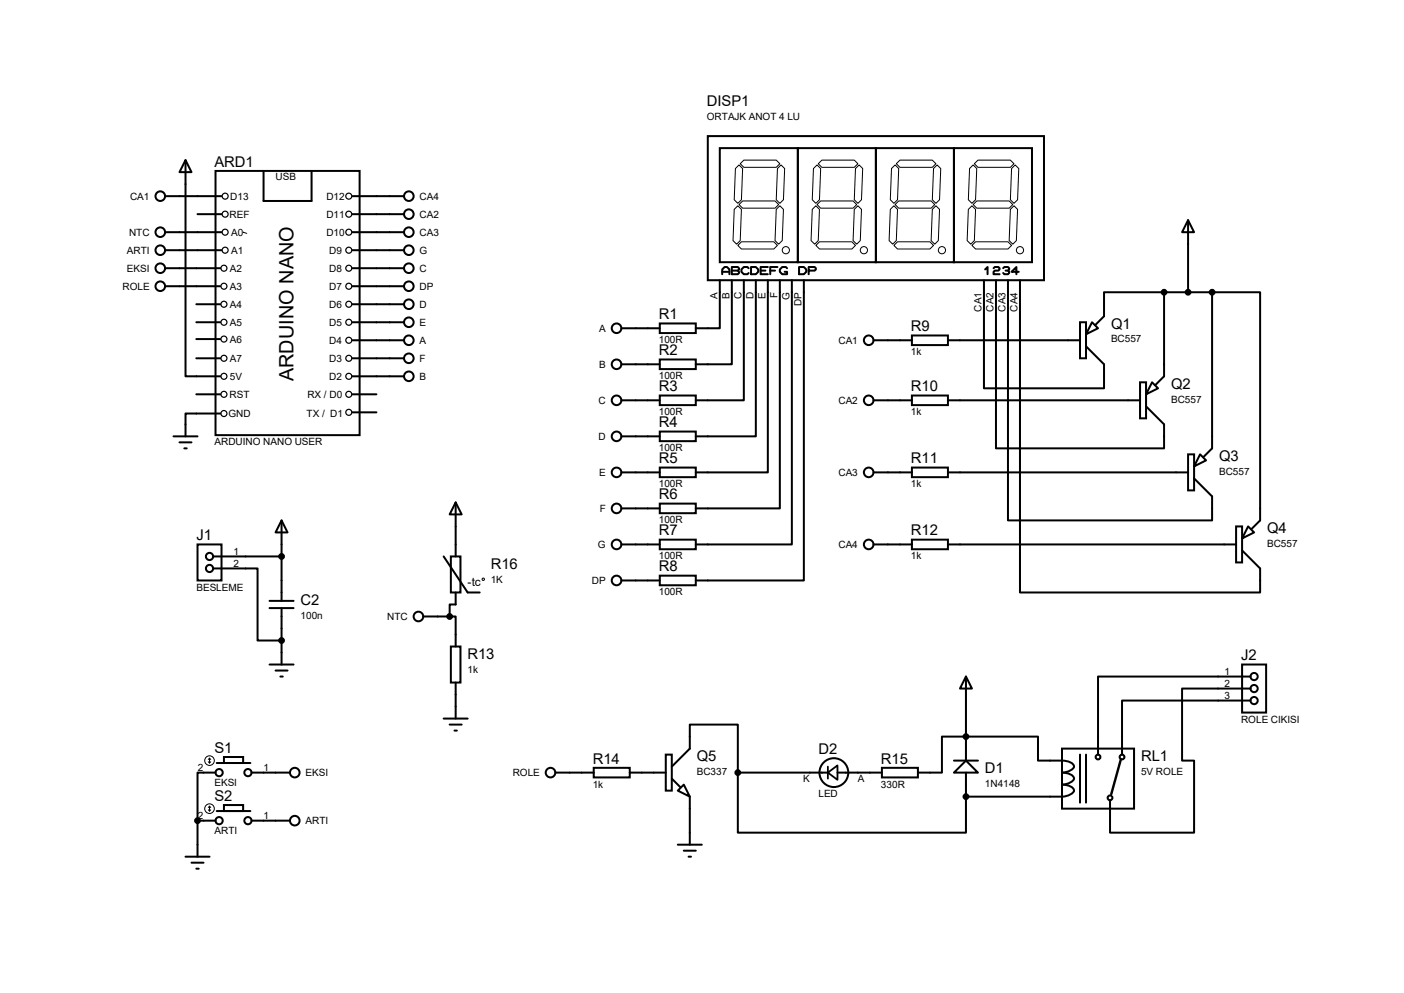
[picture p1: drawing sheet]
<svg xmlns="http://www.w3.org/2000/svg" width="297mm" height="210mm" viewBox="0 0 297 210" stroke-linecap="round" stroke-linejoin="round" font-family="sans-serif">
<g fill="none" stroke="#000" stroke-width=".42">
<path d="M39.2 33.9l1.3 2.5h-2.5zM39.2 33.9v45.7h7.4M45.6 36.2h30.5v55.8h-30.5zM55.8 36.2v6.3h10.1v-6.3M149.7 28.8h71.2v30.5h-71.2zM152.3 31.3h16.5v24.2h-16.5zM168.8 31.3h16.5v24.2h-16.5zM185.3 31.3h16.5v24.2h-16.5zM201.8 31.3h16.5v24.2h-16.5zM34.9 56.7h11.7M34.9 52.9h12M34.9 49.1h12"/>
<path d="M34.9 41.5h12M41.8 45.3h5.1M74.5 56.7h11M74.5 52.9h11M74.5 49.1h11M74.5 41.5h11M74.5 45.3h11M152.3 59.3v10.1h-5.1M152.8 58v-1l.5-.5h.5l.5 .5v1M152.8 57.5h1.5M154.8 59.3v17.7h-7.6M154.8 56.5h1.3l.2 .2v.3l-.2 .2 .2 .3v.2l-.2 .3h-1.3z"/>
<path d="M154.8 57.2h1.3M157.4 59.3v25.4h-10.2M158.4 56.7l-.3-.2h-.7l-.6 .5v.5l.6 .5h.7l.3-.3M158.9 56.5h1l.5 .5v.5l-.5 .5h-1zM159.9 59.3v33h-12.7M160.9 57.2h1M162.4 59.3v40.6h-15.2M162.4 56.5h-1.5v1.5h1.5M162.9 57.2h1.1M164.5 56.5h-1.6v1.5M165 59.3v48.2h-17.8M166.5 56.7l-.3-.2h-.7l-.5 .5v.5l.5 .5h1v-.5h-.5"/>
<path d="M167.5 59.3v55.8h-20.3M169 56.5h1.1l.5 .5v.5l-.5 .5h-1.1zM170.1 59.3v63.5h-22.9M171.1 57.2h1.2l.3-.2v-.3l-.3-.2h-1.2v1.5M208.2 59.3v22.8h25.4v-5.1l-3.9-3.8M208.4 57l.5-.5v1.5M210.2 56.7l.2-.2h.8l.3 .2v.3l-.3 .2h-.8l-.2 .3v.5h1.3M210.7 59.3v35.5h35.6v-5.1l-3.9-3.8M212.2 56.7l.3-.2h.7l.3 .2v.3l-.3 .2 .3 .3v.2l-.3 .3h-.7l-.3-.3M212.7 57.2h.5M213.2 59.3v50.8h43.2v-5.1l-3.8-3.8M215.5 57.5h-1.5l1-1v1.5"/>
<path d="M215.8 59.3v66h50.8v-5.1l-3.8-3.8M251.3 46.6l1.3 2.5h-2.5zM251.3 46.6v15.2M34.9 60.5h11.7M41.5 75.8h5.1M41.5 68.2h5.1M41.5 64.3h5.1M41.5 71.7h5.1M74.5 72h11M74.5 79.6h11M74.5 75.8h11M74.5 68.2h11"/>
<path d="M74.5 64.3h11M74.5 60.5h11M131.4 69.4h8.2M131.4 77h8.2M139.6 68.4h7.6v2h-7.6zM139.6 76h7.6v2.1h-7.6zM184.8 72h8.1M192.9 71h7.6v2h-7.6zM200.5 72h28M228.5 68.2h1.2v7.6h-1.2zM231 68.2l1.3 1.2-2.6 1.3zM246.3 61.8h-12.7v5.1l-1.8 1.8"/>
<path d="M246.3 61.8v17.8l-1.8 1.8M246.3 61.8h10.1M256.4 61.8h10.2v48.3l-1.8 1.7M256.4 61.8v33l-1.8 1.8M36.7 92.3h5.1M38 93.6h2.5M39 94.8h.5M41.5 83.4h5.1M46.6 87.5h-7.4v4.8M74.5 83.4h5.1M74.5 87.2h5.1M131.4 84.7h8.2"/>
<path d="M131.4 99.9h8.2M131.4 92.3h8.2M139.6 83.7h7.6v2h-7.6zM139.6 91.3h7.6v2h-7.6zM139.6 98.9h7.6v2h-7.6zM184.8 84.7h8.1M184.8 99.9h8.1M192.9 83.7h7.6v2h-7.6zM192.9 98.9h7.6v2h-7.6zM200.5 84.7h40.7M200.5 99.9h50.8M241.2 80.9h1.2v7.6h-1.2z"/>
<path d="M243.7 80.9l1.3 1.2-2.6 1.3zM251.3 96.1h1.3v7.6h-1.3zM253.9 96.1l1.2 1.3-2.5 1.2zM41.8 115.1h5.1v7.7h-5.1zM45.1 117.7h14.5M59.6 110.1l1.2 2.5h-2.5zM59.6 110.1v17M93.9 117.7l5 7.6h2.6M95.4 117.7h2v7.6h-2zM96.4 106.3l1.3 2.5h-2.6zM96.4 106.3v11.4M131.4 115.1h8.2"/>
<path d="M131.4 107.5h8.2M139.6 106.5h7.6v2h-7.6zM139.6 114.1h7.6v2.1h-7.6zM184.8 115.1h8.1M192.9 114.1h7.6v2.1h-7.6zM200.5 115.1h61M261.5 111.3h1.3v7.7h-1.3zM264 111.3l1.3 1.3-2.5 1.3zM45.1 120.2h9.4v15.3h5.1M57 128.6h5.1M57 127.1h5.1M59.6 128.6v11.9"/>
<path d="M89.5 130.4h5.6M95.1 130.4h1.3v6.3M95.4 136.7h2v7.7h-2zM96.4 125.3v2.5h-1.3v2.6M131.4 122.8h8.2M139.6 121.8h7.6v2h-7.6zM57 140.5h5.1M58.3 141.8h2.5M59.3 143.1h.5M93.9 152h5M95.1 153.2h2.6M96.1 154.5h.5"/>
<path d="M96.4 144.4v7.6M140.8 159.6h1.3v7.6h-1.3zM204.3 143.1l1.3 2.5h-2.5zM204.3 143.1v17.8M224.7 158.3h15.2v12.7h-15.2zM228.5 159.6v10.2M229.7 159.6v10.2M262.8 140.5h5v10.2h-5zM264.5 143.1h-32.2v16.5M264.5 145.6h-14.4v15.3h2.5v15.2h-17.8v-6.9M264.5 148.2h-27.1v11.4M41.8 173.6v7.6"/>
<path d="M41.8 173.6h3.8M45.6 163.4h-3.8v10.2M45.8 171.5h7.2M45.8 161.4h7.2M47.4 170.3h4v1.2h-4zM47.4 160.1h4v1.3h-4zM53.2 163.4h8.1M53.2 173.6h8.1M117.5 163.4h8.1M125.6 162.4h7.6v2h-7.6zM133.2 163.4h7.6M142.1 162.1l3.8-3.8v-5.1h10.2v10.2"/>
<path d="M142.1 164.7l1.8 1.8M143.4 167.2l1.3-1.3 1.2 2.6zM143.4 178.6h5.1M144.7 179.9h2.5M145.9 168.5v10.1M156.1 163.4v12.7h48.2v-7.6M156.1 163.4h19M177.2 163.4h9.4M186.6 162.4h7.6v2h-7.6zM194.2 163.4h5.1v-7.6h20.3v5.1h2.5a8.5 8.5 0 0 1 4.3 .3 .88 .88 0 0 1 .8 .9 .88 .88 0 0 1-.8 .9l-1.7 .4a2.31 2.31 0 0 1 2.5 1.3 2.69 2.69 0 0 1-2.5 1.2 2.31 2.31 0 0 1 2.5 1.3 2.69 2.69 0 0 1-2.5 1.3h-20.4M201.8 163.4l2.5-2.5 2.6 2.5zM201.8 160.9h5.1"/>
<path d="M204.3 163.4v5.1M39.2 181.2h5.1M40.5 182.5h2.6M41.5 183.7h.5M145.7 181.2h.5"/>
<circle cx="33.9" cy="52.9" r="1.02"/>
<circle cx="33.9" cy="41.5" r="1.02"/>
<circle cx="33.9" cy="56.7" r="1.02"/>
<circle cx="33.9" cy="49.1" r="1.02"/>
<circle cx="86.5" cy="52.9" r="1.02"/>
<circle cx="86.5" cy="56.7" r="1.02"/>
<circle cx="86.5" cy="45.3" r="1.02"/>
<circle cx="86.5" cy="49.1" r="1.02"/>
<circle cx="86.5" cy="41.5" r="1.02"/>
<circle cx="33.9" cy="60.5" r="1.02"/>
<circle cx="86.5" cy="75.8" r="1.02"/>
<circle cx="86.5" cy="64.3" r="1.02"/>
<circle cx="86.5" cy="72" r="1.02"/>
<circle cx="86.5" cy="79.6" r="1.02"/>
<circle cx="86.5" cy="68.2" r="1.02"/>
<circle cx="86.5" cy="60.5" r="1.02"/>
<circle cx="130.4" cy="69.4" r="1.02"/>
<circle cx="130.4" cy="77" r="1.02"/>
<circle cx="183.8" cy="72" r="1.02"/>
<circle cx="130.4" cy="84.7" r="1.02"/>
<circle cx="130.4" cy="99.9" r="1.02"/>
<circle cx="130.4" cy="92.3" r="1.02"/>
<circle cx="183.8" cy="99.9" r="1.02"/>
<circle cx="183.8" cy="84.7" r="1.02"/>
<circle cx="44.3" cy="117.7" r=".76"/>
<circle cx="130.4" cy="107.5" r="1.02"/>
<circle cx="130.4" cy="115.1" r="1.02"/>
<circle cx="183.8" cy="115.1" r="1.02"/>
<circle cx="44.3" cy="120.2" r=".76"/>
<circle cx="88.5" cy="130.4" r="1.02"/>
<circle cx="130.4" cy="122.8" r="1.02"/>
<circle cx="265.3" cy="143.1" r=".76"/>
<circle cx="265.3" cy="148.2" r=".76"/>
<circle cx="265.3" cy="145.6" r=".76"/>
<circle cx="46.4" cy="173.6" r=".76"/>
<circle cx="46.4" cy="163.4" r=".76"/>
<circle cx="52.5" cy="163.4" r=".76"/>
<circle cx="52.5" cy="173.6" r=".76"/>
<circle cx="62.4" cy="173.6" r="1.02"/>
<circle cx="62.4" cy="163.4" r="1.02"/>
<circle cx="116.5" cy="163.4" r="1.02"/>
<circle cx="176.4" cy="163.4" r="3"/>
<circle cx="232.3" cy="160.1" r=".51"/>
<circle cx="234.8" cy="168.7" r=".51"/>
<circle cx="237.4" cy="160.1" r=".51"/>
</g>
<g fill="none" stroke="#000" stroke-width=".21">
<path d="M155.6 35.6l.7-.7 .8 .7-.3 6.6-.7 .8-.8-.8zM157.4 33.9h6.8l.8 .7-.8 .8h-6.8l-.8-.8zM164.5 35.6l.7-.7 .8 .7-.3 6.6-.7 .8-.8-.8zM172.1 35.6l.7-.7 .8 .7-.2 6.6-.8 .8-.8-.8zM173.1 34.6l.8-.7h6.8l.8 .7-.8 .8h-6.8zM181 35.6l.7-.7 .8 .7-.3 6.6-.7 .8-.8-.8zM188.6 35.6l.8-.7 .7 .7-.2 6.6-.8 .8-.8-.8zM190.4 33.9h6.8l.8 .7-.8 .8h-6.8l-.8-.8zM198.2 34.9l.8 .7-.2 6.6-.8 .8-.8-.8 .3-6.6zM205.1 35.6l.8-.7 .7 .7-.2 6.6-.8 .8-.7-.8zM206.1 34.6l.8-.7h6.8l.8 .7-.8 .8h-6.8zM214 35.6l.8-.7 .7 .7-.2 6.6-.8 .8-.8-.8z"/>
<path d="M51.5 49.1l.7 .3M156.1 51.9l.7-.8h6.9l.8 .8-.8 .8h-6.9zM156.1 43.5l.7 .8-.2 6.6-.8 .7-.7-.7 .2-6.6zM156.3 43.3l.8-.8h6.9l.7 .8-.7 .7h-6.9zM164.2 44.3l.8-.8 .7 .8-.2 6.6-.8 .7-.7-.7zM171.8 44.3l.8-.8 .8 .8-.3 6.6-.8 .7-.7-.7zM172.6 51.9l.8-.8h6.8l.8 .8-.8 .8h-6.8zM173.6 42.5h6.9l.7 .8-.7 .7h-6.9l-.8-.7zM180.7 44.3l.8-.8 .7 .8-.2 6.6-.8 .7-.7-.7zM189.1 51.9l.8-.8h6.8l.8 .8-.8 .8h-6.8zM189.1 43.5l.8 .8-.3 6.6-.8 .7-.7-.7 .2-6.6zM189.4 43.3l.7-.8h6.9l.7 .8-.7 .7h-6.9z"/>
<path d="M197.2 44.3l.8-.8 .8 .8-.3 6.6-.8 .7-.7-.7zM205.6 51.9l.8-.8h6.8l.8 .8-.8 .8h-6.8zM205.6 43.5l.8 .8-.3 6.6-.7 .7-.8-.7 .3-6.6zM205.9 43.3l.7-.8h6.9l.7 .8-.7 .7h-6.9zM214.5 43.5l.8 .8-.3 6.6-.8 .7-.7-.7 .2-6.6zM44.1 171.3l.2 .2M44.1 161.1l.2 .3M44.3 160.4v1M44.3 170.5v1M44.3 170.5l.3 .3M44.3 170.5l-.2 .3M44.3 160.4l.3 .2"/>
<path d="M44.3 160.4l-.2 .2M44.6 171.3l-.3 .2M44.6 161.1l-.3 .3"/>
<circle cx="166.2" cy="52.9" r=".76"/>
<circle cx="182.8" cy="52.9" r=".76"/>
<circle cx="199.3" cy="52.9" r=".76"/>
<circle cx="215.8" cy="52.9" r=".76"/>
<circle cx="102.2" cy="122.5" r=".25"/>
<circle cx="44.3" cy="160.9" r="1.02"/>
<circle cx="44.3" cy="171" r="1.02"/>
</g>
<g fill="#000" stroke="#000" stroke-width=".42">
<circle cx="246.3" cy="61.8" r=".51"/>
<circle cx="251.3" cy="61.8" r=".51"/>
<circle cx="256.4" cy="61.8" r=".51"/>
<circle cx="59.6" cy="117.7" r=".51"/>
<circle cx="59.6" cy="135.5" r=".51"/>
<circle cx="95.1" cy="130.4" r=".51"/>
<circle cx="204.3" cy="155.8" r=".51"/>
<circle cx="41.8" cy="173.6" r=".51"/>
<circle cx="156.1" cy="163.4" r=".51"/>
<circle cx="204.3" cy="168.5" r=".51"/>
</g>
<path d="M237.1 160.6l-2 7.4" fill="none" stroke="#000" stroke-width=".51"/>
<path d="M175.1 163.4l2.1-1.5v3zM175.1 162.1v2.6" fill="none" stroke="#000" stroke-width=".38"/>
<g fill="none" stroke="#000" stroke-width=".25">
<circle cx="47.4" cy="56.7" r=".64"/>
<circle cx="47.6" cy="45.3" r=".64"/>
<circle cx="47.6" cy="49.1" r=".64"/>
<circle cx="47.6" cy="41.5" r=".64"/>
<circle cx="47.6" cy="52.9" r=".64"/>
<circle cx="73.8" cy="45.3" r=".64"/>
<circle cx="73.8" cy="41.5" r=".64"/>
<circle cx="73.8" cy="49.1" r=".64"/>
<circle cx="73.8" cy="52.9" r=".64"/>
<circle cx="73.8" cy="56.7" r=".64"/>
<circle cx="47.4" cy="60.5" r=".64"/>
<circle cx="47.4" cy="64.3" r=".64"/>
<circle cx="47.4" cy="75.8" r=".64"/>
<circle cx="47.4" cy="68.2" r=".64"/>
<circle cx="47.4" cy="79.6" r=".64"/>
<circle cx="47.4" cy="71.7" r=".64"/>
<circle cx="73.8" cy="64.3" r=".64"/>
<circle cx="73.8" cy="75.8" r=".64"/>
<circle cx="73.8" cy="60.5" r=".64"/>
<circle cx="73.8" cy="79.6" r=".64"/>
<circle cx="73.8" cy="68.2" r=".64"/>
<circle cx="73.8" cy="72" r=".64"/>
<circle cx="47.4" cy="83.4" r=".64"/>
<circle cx="47.4" cy="87.5" r=".64"/>
<circle cx="73.8" cy="83.4" r=".64"/>
<circle cx="73.8" cy="87.2" r=".64"/>
</g>
<text font-size="4.2" x="62.1" y="80.6" transform="rotate(-90 62.1 80.6)">ARDUINO NANO</text>
<g font-size="3.1">
<text x="149.5" y="22.5">DISP1</text>
<text x="45.4" y="35.3">ARD1</text>
<text x="139.4" y="67.5">R1</text>
<text x="192.7" y="70.1">R9</text>
<text x="235" y="69.5">Q1</text>
<text x="139.4" y="75.1">R2</text>
<text x="139.4" y="82.8">R3</text>
<text x="192.7" y="82.8">R10</text>
<text x="247.7" y="82.2">Q2</text>
<text x="139.4" y="90.4">R4</text>
<text x="139.4" y="98">R5</text>
<text x="192.7" y="98">R11</text>
<text x="257.9" y="97.5">Q3</text>
<text x="139.4" y="105.6">R6</text>
<text x="139.4" y="113.2">R7</text>
<text x="192.7" y="113.2">R12</text>
<text x="268.1" y="112.7">Q4</text>
<text x="41.6" y="114.3">J1</text>
<text x="103.8" y="120.3">R16</text>
<text x="139.4" y="120.9">R8</text>
<text x="63.6" y="127.9">C2</text>
<text x="98.9" y="139.4">R13</text>
<text x="262.6" y="139.7">J2</text>
<text x="45.4" y="159.2">S1</text>
<text x="125.4" y="161.5">R14</text>
<text x="147.4" y="161">Q5</text>
<text x="173.1" y="159.5">D2</text>
<text x="186.4" y="161.5">R15</text>
<text x="241.4" y="161">RL1</text>
<text x="208.4" y="163.5">D1</text>
<text x="45.4" y="169.4">S2</text>
</g>
<text font-size="2.5" x="98.9" y="124">-tc</text>
<g font-size="2.1">
<text x="149.5" y="25.4">ORTAJK ANOT 4 LU</text>
<text x="58.3" y="38.1">USB</text>
<text x="27.5" y="42.2">CA1</text>
<text x="48.6" y="46.1">REF</text>
<text x="48.7" y="42.2">D13</text>
<text x="69" y="42.2">D12</text>
<text x="69" y="46.1">D11</text>
<text x="88.8" y="46.1">CA2</text>
<text x="88.8" y="42.2">CA4</text>
<text x="26.8" y="53.7">ARTI</text>
<text x="27.3" y="49.9">NTC</text>
<text x="48.9" y="53.7">A1</text>
<text x="48.9" y="49.9">A0</text>
<text x="69" y="49.9">D10</text>
<text x="69.6" y="53.7">D9</text>
<text x="88.8" y="53.7">G</text>
<text x="88.8" y="49.9">CA3</text>
<text x="26.8" y="57.5">EKSI</text>
<text x="48.6" y="57.5">A2</text>
<text x="69.6" y="57.5">D8</text>
<text x="88.8" y="57.5">C</text>
<text x="25.9" y="61.3">ROLE</text>
<text x="48.6" y="65.1">A4</text>
<text x="48.6" y="61.3">A3</text>
<text x="69.6" y="61.3">D7</text>
<text x="69.6" y="65.1">D6</text>
<text x="88.8" y="65.1">D</text>
<text x="88.8" y="61.3">DP</text>
<text x="151.8" y="63.2" transform="rotate(-90 151.8 63.2)">A</text>
<text x="154.3" y="63.2" transform="rotate(-90 154.3 63.2)">B</text>
<text x="156.8" y="63.3" transform="rotate(-90 156.8 63.3)">C</text>
<text x="159.4" y="63.3" transform="rotate(-90 159.4 63.3)">D</text>
<text x="161.9" y="63.2" transform="rotate(-90 161.9 63.2)">E</text>
<text x="164.5" y="63.1" transform="rotate(-90 164.5 63.1)">F</text>
<text x="167" y="63.5" transform="rotate(-90 167 63.5)">G</text>
<text x="169.5" y="64.7" transform="rotate(-90 169.5 64.7)">DP</text>
<text x="207.6" y="65.9" transform="rotate(-90 207.6 65.9)">CA1</text>
<text x="210.2" y="65.9" transform="rotate(-90 210.2 65.9)">CA2</text>
<text x="212.7" y="65.9" transform="rotate(-90 212.7 65.9)">CA3</text>
<text x="215.3" y="65.9" transform="rotate(-90 215.3 65.9)">CA4</text>
<text x="48.6" y="68.9">A5</text>
<text x="69.6" y="68.9">D5</text>
<text x="88.8" y="68.9">E</text>
<text x="126.7" y="70.2">A</text>
<text x="48.6" y="76.5">A7</text>
<text x="48.6" y="72.5">A6</text>
<text x="69.6" y="72.7">D4</text>
<text x="69.6" y="76.5">D3</text>
<text x="88.8" y="76.5">F</text>
<text x="88.8" y="72.7">A</text>
<text x="126.7" y="77.8">B</text>
<text x="139.4" y="72.6">100R</text>
<text x="177.4" y="72.7">CA1</text>
<text x="192.7" y="75.1">1k</text>
<text x="235" y="72.4">BC557</text>
<text x="48.6" y="80.3">5V</text>
<text x="69.6" y="80.3">D2</text>
<text x="88.8" y="80.3">B</text>
<text x="139.4" y="80.2">100R</text>
<text x="48.3" y="88.2">GND</text>
<text x="48.6" y="84.2">RST</text>
<text x="64.9" y="88.2">TX / D1</text>
<text x="65" y="84.2">RX / D0</text>
<text x="126.6" y="85.4">C</text>
<text x="139.4" y="87.8">100R</text>
<text x="177.4" y="85.4">CA2</text>
<text x="192.7" y="87.8">1k</text>
<text x="247.7" y="85.1">BC557</text>
<text x="45.4" y="94.2">ARDUINO NANO USER</text>
<text x="126.6" y="93">D</text>
<text x="139.4" y="95.5">100R</text>
<text x="126.7" y="100.7">E</text>
<text x="177.4" y="100.7">CA3</text>
<text x="257.9" y="100.4">BC557</text>
<text x="139.4" y="103.1">100R</text>
<text x="192.7" y="103.1">1k</text>
<text x="126.9" y="108.3">F</text>
<text x="139.4" y="110.7">100R</text>
<text x="49.4" y="117.3">1</text>
<text x="49.4" y="119.8">2</text>
<text x="126.5" y="115.9">G</text>
<text x="139.4" y="118.3">100R</text>
<text x="177.4" y="115.9">CA4</text>
<text x="192.7" y="118.3">1k</text>
<text x="268.1" y="115.6">BC557</text>
<text x="41.6" y="124.9">BESLEME</text>
<text x="103.8" y="123.2">1K</text>
<text x="125.2" y="123.5">DP</text>
<text x="139.4" y="125.9">100R</text>
<text x="63.6" y="130.9">100n</text>
<text x="81.9" y="131.1">NTC</text>
<text x="98.9" y="142.3">1k</text>
<text x="259" y="142.7">1</text>
<text x="259" y="145.2">2</text>
<text x="259" y="147.8">3</text>
<text x="262.6" y="152.9">ROLE CIKISI</text>
<text x="41.9" y="163">2</text>
<text x="45.4" y="166.3">EKSI</text>
<text x="55.8" y="163">1</text>
<text x="64.6" y="164.2">EKSI</text>
<text x="108.5" y="164.2">ROLE</text>
<text x="125.4" y="166.6">1k</text>
<text x="147.4" y="163.9">BC337</text>
<text x="169.9" y="165.4">K</text>
<text x="181.5" y="165.4">A</text>
<text x="186.4" y="166.6">330R</text>
<text x="208.4" y="166.4">1N4148</text>
<text x="241.4" y="163.9">5V ROLE</text>
<text x="41.9" y="173.2">2</text>
<text x="55.8" y="173.2">1</text>
<text x="173.1" y="168.6">LED</text>
<text x="45.4" y="176.5">ARTI</text>
<text x="64.6" y="174.3">ARTI</text>
</g>
</svg>
